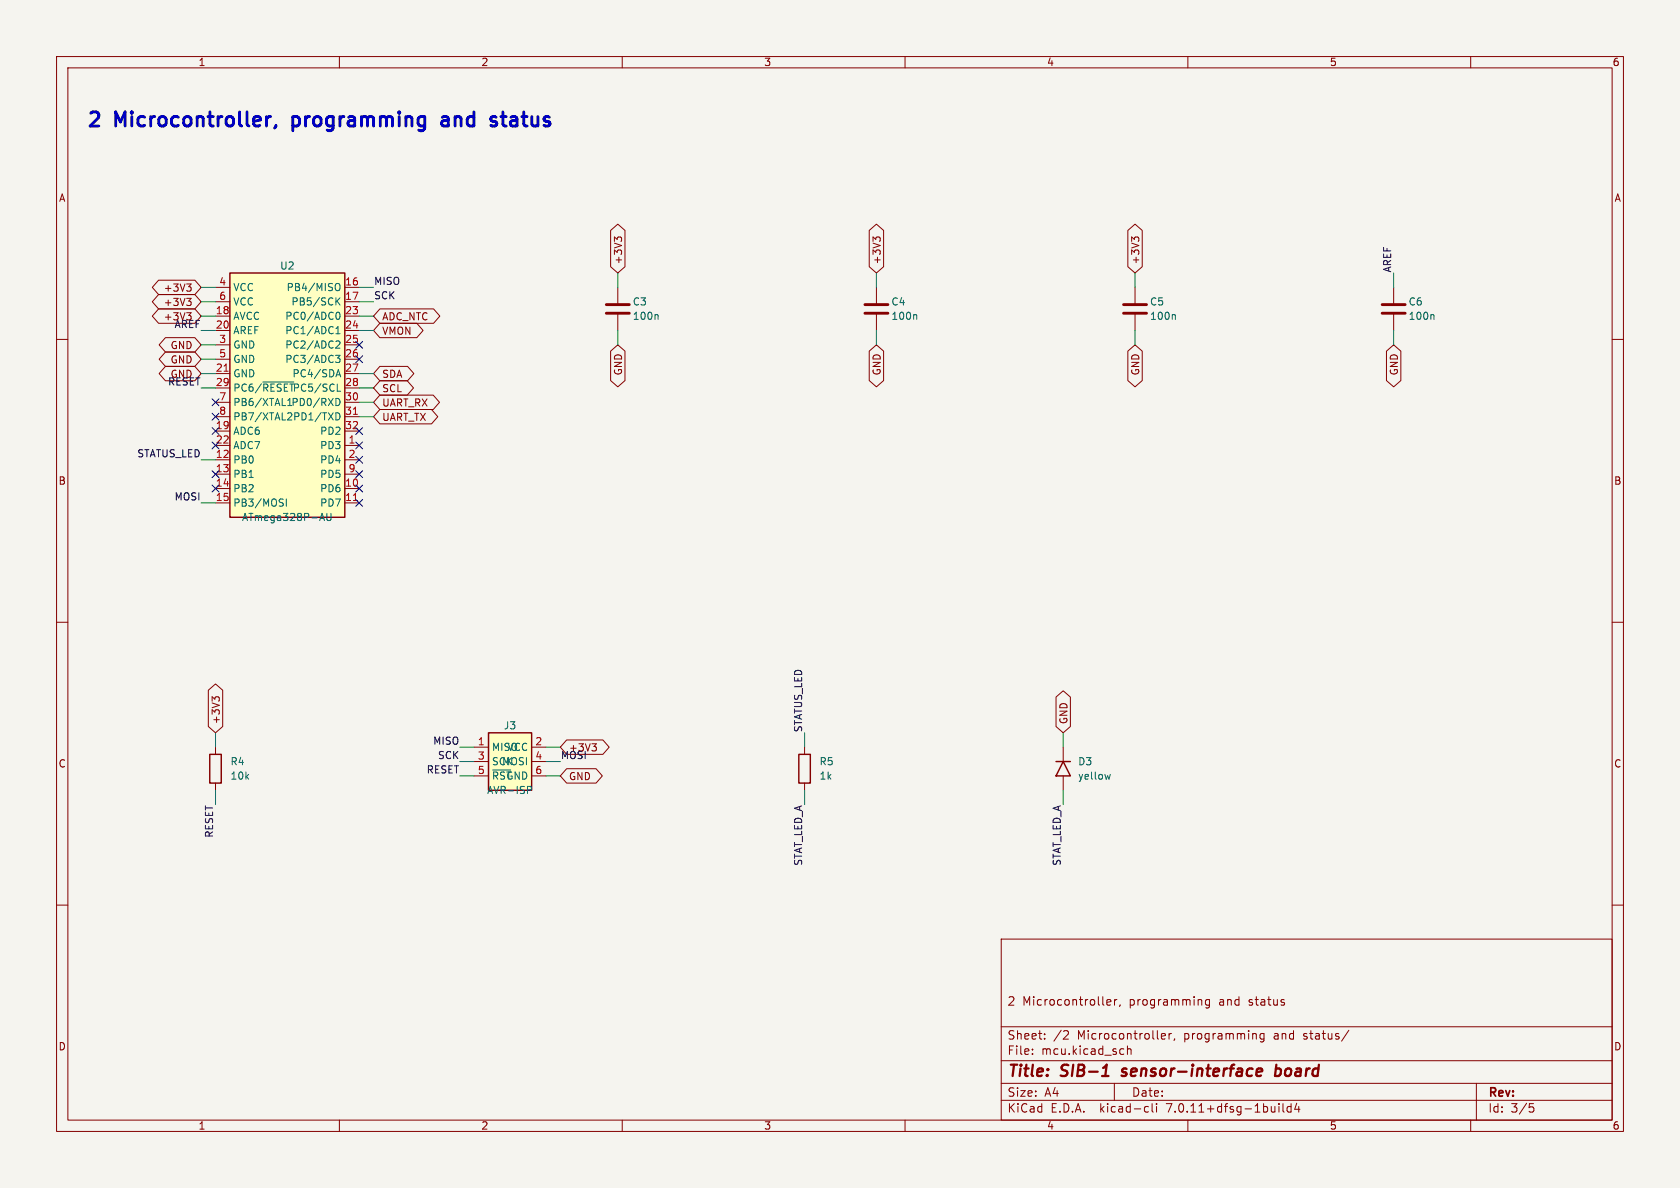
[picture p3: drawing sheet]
<svg xmlns="http://www.w3.org/2000/svg" width="297mm" height="210mm" viewBox="0 0 297 210" stroke-linecap="round" stroke-linejoin="round" font-family="sans-serif">
<path d="M0 0h297v210h-297z" fill="#f5f4ef" stroke="#f5f4ef" stroke-width=".18"/>
<g fill="none" stroke="#840000" stroke-width=".18">
<path d="M10 10h277v190h-277zM12 12h273v186h-273zM60 10v2M110 10v2M160 10v2M210 10v2M260 10v2M10 60h2M28 54.6h6.4l1.2 1.3-1.2 1.3h-6.4l-1.1-1.3zM28 52.1h6.4l1.2 1.2-1.2 1.3h-6.4l-1.1-1.3zM28 49.5h6.4l1.2 1.3-1.2 1.3h-6.4l-1.1-1.3zM29.2 59.7h5.2l1.2 1.3-1.2 1.2h-5.2l-1.1-1.2z"/>
<path d="M33 55.3h.8l-.4 .5M33 52.7h.8l-.4 .5M33 50.2h.8l-.4 .5M33.5 55.8l.3 .2v.3M33.5 50.7l.3 .2v.3l-.3 .3M33.5 53.2l.3 .3v.3l-.3 .2M38.1 50.8h2.5M38.1 53.3h2.5M38.1 55.9h2.5M38.1 58.4h2.5M61 50.8h2.5M61 53.3h2.5"/>
<path d="M61 55.9h2.5M61 58.4h2.5M67.2 54.6h9.4l1.2 1.3-1.2 1.3h-9.4l-1.2-1.3zM67.2 57.1h6.5l1.1 1.3-1.1 1.3h-6.5l-1.2-1.3zM107.9 40.7l1.3-1.1 1.3 1.1v6.4l-1.3 1.2-1.3-1.2zM109.1 42.3l-.5-.4v.8M109.1 42.1l.2-.2h.3l.3 .2M109.2 50.8v3M109.2 55.4v3M153.7 40.7l1.2-1.1 1.3 1.1v6.4l-1.3 1.2-1.2-1.2zM154.8 42.1l.3-.2h.3l.2 .2M154.8 42.3l-.5-.4v.8"/>
<path d="M154.9 50.8v3M154.9 55.4v3M199.4 40.7l1.3-1.1 1.2 1.1v6.4l-1.2 1.2-1.3-1.2zM200.5 42.1l.3-.2h.3l.2 .2M200.5 42.3l-.4-.4v.8M200.7 50.8v3M200.7 55.4v3M246.4 50.8v3M246.4 55.4v3M285 60h2M29.2 62.2h5.2l1.2 1.3-1.2 1.3h-5.2l-1.1-1.3zM29.2 64.8h5.2l1.2 1.2-1.2 1.3h-5.2l-1.1-1.3z"/>
<path d="M38.1 78.7h2.5M38.1 76.2h2.5M38.1 66h2.5M38.1 61h2.5M38.1 63.5h2.5M38.1 68.6h2.5M38.1 71.1h2.5M38.1 73.7h2.5M61 78.7h2.5M61 76.2h2.5M61 66h2.5M61 61h2.5"/>
<path d="M61 63.5h2.5M61 68.6h2.5M61 71.1h2.5M61 73.7h2.5M67.2 64.8h4.9l1.1 1.2-1.1 1.3h-4.9l-1.2-1.3zM67.2 67.3h4.8l1.1 1.3-1.1 1.3h-4.8l-1.2-1.3zM67.2 69.8h9.4l1.1 1.3-1.1 1.3h-9.4l-1.2-1.3zM67.2 72.4h9.1l1.1 1.3-1.1 1.2h-9.1l-1.2-1.2zM107.9 62.1l1.3-1.1 1.3 1.1v5.2l-1.3 1.1-1.3-1.1zM153.7 62.1l1.2-1.1 1.3 1.1v5.2l-1.3 1.1-1.2-1.1zM199.4 62.1l1.3-1.1 1.2 1.1v5.2l-1.2 1.1-1.3-1.1zM245.1 62.1l1.3-1.1 1.3 1.1v5.2l-1.3 1.1-1.3-1.1z"/>
<path d="M38.1 86.4h2.5M38.1 88.9h2.5M38.1 81.3h2.5M38.1 83.8h2.5M61 86.4h2.5M61 88.9h2.5M61 81.3h2.5M61 83.8h2.5M10 110h2M285 110h2M36.8 122l1.3-1.1 1.3 1.1v6.4l-1.3 1.1-1.3-1.1zM38 123.6l-.5-.4v.8"/>
<path d="M38 123.4l.2-.2h.3l.3 .2M38.1 132.1v1.3M38.1 138.4v1.3M83.8 132.1h2.6M83.8 134.6h2.6M83.8 137.2h2.6M94 132.1h2.5M94 134.6h2.5M94 137.2h2.5M100.2 135.9h5.2l1.1 1.3-1.1 1.2h-5.2l-1.1-1.2zM100.2 130.8h6.4l1.1 1.3-1.1 1.3h-6.4l-1.1-1.3zM104.6 131.5h.8l-.4 .5"/>
<path d="M105.2 132l.2 .2v.3l-.2 .3M142.2 132.1v1.3M142.2 138.4v1.3M186.7 123.2l1.3-1.1 1.2 1.1v5.2l-1.2 1.1-1.3-1.1zM188 132.1v2.5M188 137.2v2.5M10 160h2M285 160h2M177 166h108v32h-108zM195.7 177.2l.7-.1-.1-.3-.4-.1-.2 .2v.7h.6M197 176.7v1M197.5 176.7l-.3 .1-.2 .2"/>
<path d="M198 177.6l-.1 .3M213.8 176.8l-.4-.1-.3 .3v.4l.1 .2h.6M213.8 176.7v1.2l-.3 .3-.3-.1M60 198v2M110 198v2M160 198v2M177 194.5h108M177 191.5h108M177 187.5h108M177 181.5h108M182.5 186.3v.1M182.5 185.5v.1"/>
<path d="M184.7 183.6v.1M184.7 182.8v.1M188.2 182.2l.5 .1 .2 .3-.9 1.1h.9M197 191.5v3M198.2 185.4l.5 .1M198.7 186.3l-.5 .1M199.3 185.5l.2-.1 .4 .1 .1 .9M199.3 184.9v1.5M202.6 195.6l.4 .1M203 196.5l-.4 .1M203.7 195.1v1.3l.2 .2M204.5 195.1v.1"/>
<path d="M204.5 195.6v1M205.3 183.5l.2 .2 .5-.1M205.3 182.9l.2-.2h.3l.2 .2v.2l-.7 .1M206.7 182.7v1M207.1 182.7l-.3 .1-.1 .2M207.7 183.6l-.2 .3M210 198v2M223.5 182.8l-.5-.1-.3 .3v.4l.2 .2h.6M223.5 182.7v1.2l-.3 .3-.4-.1M226.1 195.1v.1M226.1 195.6v1M226.8 195.1v1.3l.2 .2"/>
<path d="M228.2 195.7l-.4-.1-.3 .3v.4l.2 .2h.5M228.2 195.1v1.5M229.2 195l-.3 1.1h.9M229.6 195.6v1M238.5 182.1l-1.3 2M260 198v2M261 191.5v6.5M270.4 195.1h.7M270.5 195.7h.4l.3 .3-.2 .5-.5 .1"/>
</g>
<path d="M194.8 190.2h1.2M198.3 190.1l.1 .1M198.5 189l-.1 .3v.1M222.1 189.5l1-.1v-.4l-.2-.1-.6 .1-.2 .9 .2 .3 .6-.1M225.6 189l.2-.1 .5 .1M225.6 188.2l-.2 2M226.3 190a.66 .66 0 0 1-.9 .1" fill="none" stroke="#840000" stroke-width=".4"/>
<path d="M40.6 48.3h20.4v43.1h-20.4zM37.1 133.4h2v5h-2zM86.4 129.5h7.6v10.2h-7.6zM141.2 133.4h2.1v5h-2.1zM186.7 134.6h2.5M188 134.6l1.2 2.6h-2.5z" fill="none" stroke="#840000" stroke-width=".25"/>
<path d="M107.2 55.4h4.1M107.2 53.8h4.1M152.9 55.4h4.1M152.9 53.8h4.1M198.6 55.4h4.1M198.6 53.8h4.1M244.3 55.4h4.1M244.3 53.8h4.1" fill="none" stroke="#840000" stroke-width=".51"/>
<g fill="none" stroke="#006464" stroke-width=".18">
<path d="M59.4 59h.7M59.4 58.1l.3-.4v1.3M59.4 50.2l.2-.1a.43 .43 0 0 1 .5 .4v.5a.42 .42 0 0 1-.2 .3 .42 .42 0 0 1-.5 0M59.5 55.3l.2-.1a.68 .68 0 0 1 .4 .6 .68 .68 0 0 1-.4 .7l-.2-.2M59.6 53.2l.5 .7M60.1 52.6l-.7 .8M116.2 55.6l.1 .2v.7M161.9 55.6l.2 .2v.7M207.6 55.6l.2 .2v.7M253.3 55.6l.2 .2v.7M46.5 67.5h5.4M51.3 73l-.4 .1"/>
<path d="M51.5 73.5l-.7 .7h.8M59.3 62.8h.8l-.4 .5 .3 .1 .1 .4-.2 .3h-.4M59.4 70.4a.64 .64 0 0 1 .7 .7 .64 .64 0 0 1-.7 .6M59.4 66.6l.4-1.3 .4 1.3M59.4 60.3h.5l.2 .3-.8 .9h.8M59.5 66.3h.6M59.6 67.9v1.3h.6M59.7 73a.68 .68 0 0 1 .4 .6 .68 .68 0 0 1-.4 .6M49.9 88.2l.2 .1M50 88.9l.1 .2-.1 .3M50.6 88.2v1.3M56.6 91.7h.6"/>
<path d="M56.9 90.7l.5 1.3M57.8 90.7v1.1l.2 .2h.4l.1-.2v-1.1M87.1 136.1h3.2M93.3 139h.4l.3 .3-.1 .3-.6 .1M196.3 136.9l-.2 .8-.3-.6"/>
</g>
<g fill="#ffffc2" stroke="#ffffc2" stroke-width=".18">
<path d="M40.6 48.3h20.4v43.1h-20.4z"/>
<path d="M86.4 129.5h7.6v10.2h-7.6z"/>
</g>
<path d="M39.6 65.6h.7M62.5 73.2h.7M62.5 88.5h.7" fill="none" stroke="#a90000" stroke-width=".18"/>
<path d="M48.8 22.2l-.3 .4M51.8 20.6v2.5M51.8 22.2l.2 .1M52 20.6l-.2 .1M78.2 20.7l.7-.1 .4 .4M79.3 21.2l-.9 .1a.49 .49 0 0 0-.3 .5 .49 .49 0 0 0 .3 .5l.9-.1M87.1 20.6l.6 .1M87.1 21.4l.6 .2 .1 .3-.3 .4h-.5M88.5 20.6h1" fill="none" stroke="#0000c2" stroke-width=".5"/>
<g fill="none" stroke="#009600" stroke-width=".18">
<path d="M35.6 55.9h2.5M35.6 50.8h2.5M35.6 53.3h2.5M35.6 58.4h2.5M63.5 55.9h2.5M63.5 50.8h2.5M63.5 53.3h2.5M63.5 58.4h2.5M109.2 48.3v2.5M109.2 58.4v2.6M154.9 48.3v2.5M154.9 58.4v2.6"/>
<path d="M200.7 48.3v2.5M200.7 58.4v2.6M246.4 48.3v2.5M246.4 58.4v2.6M35.6 66h2.5M35.6 68.6h2.5M35.6 61h2.5M35.6 63.5h2.5M63.5 66h2.5M63.5 68.6h2.5M63.5 71.1h2.5M63.5 73.7h2.5"/>
<path d="M35.6 88.9h2.5M35.6 81.3h2.5M38.1 129.5v2.6M38.1 139.7v2.5M81.3 134.6h2.5M81.3 132.1h2.5M81.3 137.2h2.5M96.5 134.6h2.6M96.5 132.1h2.6M96.5 137.2h2.6M142.2 129.5v2.6M142.2 139.7v2.5"/>
<path d="M188 129.5v2.6M188 139.7v2.5"/>
</g>
<g fill="none" stroke="#000084" stroke-width=".18">
<path d="M37.5 70.5l1.2 1.2M37.5 78.1l1.2 1.2M37.5 75.6l1.2 1.2M37.5 73.1l1.2 1.2M38.7 70.5l-1.2 1.2M38.7 78.1l-1.2 1.2M38.7 75.6l-1.2 1.2M38.7 73.1l-1.2 1.2M62.9 75.6l1.2 1.2M62.9 60.4l1.2 1.2M62.9 62.9l1.2 1.2M62.9 78.1l1.2 1.2"/>
<path d="M64.1 75.6l-1.2 1.2M64.1 60.4l-1.2 1.2M64.1 62.9l-1.2 1.2M64.1 78.1l-1.2 1.2M37.5 83.2l1.2 1.2M37.5 85.8l1.2 1.2M38.7 85.8l-1.2 1.2M38.7 83.2l-1.2 1.2M62.9 80.7l1.2 1.2M62.9 83.2l1.2 1.2M62.9 85.8l1.2 1.2M62.9 88.3l1.2 1.2"/>
<path d="M64.1 80.7l-1.2 1.2M64.1 83.2l-1.2 1.2M64.1 85.8l-1.2 1.2M64.1 88.3l-1.2 1.2"/>
</g>
<g font-size="3.5" fill="#0000c2">
<text x="15.2" y="22.6">2</text>
<text x="20.5" y="22.6">Microcontroller,</text>
<text x="52.8" y="22.6">programming</text>
<text x="80.3" y="22.6">and</text>
<text x="90" y="22.6">status</text>
</g>
<g font-size="2.8" fill="#840000">
<text x="178" y="190.9">Title:</text>
<text x="187.7" y="190.9">SIB-1</text>
<text x="199.2" y="190.9">sensor-interface</text>
<text x="227.1" y="190.9">board</text>
</g>
<g font-size="2.1" fill="#840000">
<text x="178" y="178">2</text>
<text x="180.7" y="178">Microcontroller,</text>
<text x="199.7" y="178">programming</text>
<text x="215.7" y="178">and</text>
<text x="221.1" y="178">status</text>
<text x="178" y="184">Sheet:</text>
<text x="186.2" y="184">/2</text>
<text x="190.5" y="184">Microcontroller,</text>
<text x="209.5" y="184">programming</text>
<text x="225.5" y="184">and</text>
<text x="230.9" y="184">status/</text>
<text x="178" y="186.7">File:</text>
<text x="184.1" y="186.7">mcu.kicad_sch</text>
<text x="178" y="196.9">KiCad</text>
<text x="178" y="194.1">Size:</text>
<text x="184.7" y="194.1">A4</text>
<text x="185.7" y="196.9">E.D.A.</text>
<text x="194.6" y="196.9">kicad-cli</text>
<text x="200" y="194.1">Date:</text>
<text x="206.5" y="196.9">7.0.11+dfsg-1build4</text>
<text x="263" y="194.3">Rev:</text>
<text x="263" y="196.9">Id:</text>
<text x="267.1" y="196.9">3/5</text>
</g>
<g font-size="1.8" fill="#840000">
<text x="35" y="11.9">1</text>
<text x="85" y="11.9">2</text>
<text x="135" y="11.9">3</text>
<text x="185" y="11.9">4</text>
<text x="235" y="11.9">5</text>
<text x="285" y="11.9">6</text>
<text x="10.3" y="35.9">A</text>
<text x="285.3" y="35.9">A</text>
<text x="110.2" y="46.8" transform="rotate(-90 110.2 46.8)">+3V3</text>
<text x="155.9" y="46.8" transform="rotate(-90 155.9 46.8)">+3V3</text>
<text x="201.6" y="46.8" transform="rotate(-90 201.6 46.8)">+3V3</text>
<text x="28.8" y="51.8">+3V3</text>
<text x="28.8" y="54.3">+3V3</text>
<text x="67.5" y="56.8">ADC_NTC</text>
<text x="67.5" y="59.4">VMON</text>
<text x="30.1" y="61.9">GND</text>
<text x="30.1" y="64.5">GND</text>
<text x="67.5" y="67">SDA</text>
<text x="67.5" y="69.5">SCL</text>
<text x="110.2" y="66.5" transform="rotate(-90 110.2 66.5)">GND</text>
<text x="155.9" y="66.5" transform="rotate(-90 155.9 66.5)">GND</text>
<text x="201.6" y="66.5" transform="rotate(-90 201.6 66.5)">GND</text>
<text x="247.3" y="66.5" transform="rotate(-90 247.3 66.5)">GND</text>
<text x="67.5" y="72.1">UART_RX</text>
<text x="67.5" y="74.6">UART_TX</text>
<text x="10.3" y="85.9">B</text>
<text x="285.3" y="85.9">B</text>
<text x="39.1" y="128.1" transform="rotate(-90 39.1 128.1)">+3V3</text>
<text x="188.9" y="128.1" transform="rotate(-90 188.9 128.1)">GND</text>
<text x="10.3" y="135.9">C</text>
<text x="285.3" y="135.9">C</text>
<text x="100.5" y="138.1">GND</text>
<text x="10.3" y="185.9">D</text>
<text x="285.3" y="185.9">D</text>
<text x="35" y="199.9">1</text>
<text x="85" y="199.9">2</text>
<text x="135" y="199.9">3</text>
<text x="185" y="199.9">4</text>
<text x="235" y="199.9">5</text>
<text x="285" y="199.9">6</text>
</g>
<g font-size="1.8" fill="#006464">
<text x="49.4" y="47.9">U2</text>
<text x="41.1" y="51.7">VCC</text>
<text x="50.6" y="51.7">PB4/MISO</text>
<text x="41.1" y="56.7">AVCC</text>
<text x="41.1" y="59.3">AREF</text>
<text x="41.1" y="54.2">VCC</text>
<text x="50.3" y="56.7">PC0/ADC0</text>
<text x="50.3" y="59.3">PC1/ADC1</text>
<text x="51.4" y="54.2">PB5/SCK</text>
<text x="111.8" y="54.2">C3</text>
<text x="111.8" y="56.7">100n</text>
<text x="157.5" y="54.2">C4</text>
<text x="157.5" y="56.7">100n</text>
<text x="203.2" y="54.2">C5</text>
<text x="203.2" y="56.7">100n</text>
<text x="248.9" y="54.2">C6</text>
<text x="248.9" y="56.7">100n</text>
<text x="41.1" y="61.8">GND</text>
<text x="41.1" y="64.4">GND</text>
<text x="50.3" y="61.8">PC2/ADC2</text>
<text x="50.3" y="64.4">PC3/ADC3</text>
<text x="41.1" y="66.9">GND</text>
<text x="41.1" y="69.4">PC6/~{RESET}</text>
<text x="41.1" y="72">PB6/XTAL1 PD0/RXD</text>
<text x="51.6" y="66.9">PC4/SDA</text>
<text x="51.7" y="69.4">PC5/SCL</text>
<text x="41.1" y="77.1">ADC6</text>
<text x="41.1" y="74.5">PB7/XTAL2</text>
<text x="51.7" y="74.5">PD1/TXD</text>
<text x="56.5" y="77.1">PD2</text>
<text x="41.1" y="82.1">PB0</text>
<text x="41.1" y="79.6">ADC7</text>
<text x="56.5" y="79.6">PD3</text>
<text x="56.5" y="82.1">PD4</text>
<text x="41.1" y="84.7">PB1</text>
<text x="41.1" y="87.2">PB2</text>
<text x="41.1" y="89.8">PB3/MOSI</text>
<text x="56.5" y="87.2">PD6</text>
<text x="56.5" y="89.8">PD7</text>
<text x="56.5" y="84.7">PD5</text>
<text x="42.7" y="92.3">ATmega328P-AU</text>
<text x="89" y="129.1">J3</text>
<text x="40.6" y="135.5">R4</text>
<text x="86.9" y="132.9">MISO</text>
<text x="86.9" y="135.5">SCK</text>
<text x="88.7" y="135.5">MOSI</text>
<text x="89.6" y="132.9">VCC</text>
<text x="144.8" y="135.5">R5</text>
<text x="190.5" y="135.5">D3</text>
<text x="40.6" y="138">10k</text>
<text x="86" y="140.6">AVR-ISP</text>
<text x="86.9" y="138">~{RST}</text>
<text x="89.4" y="138">GND</text>
<text x="144.8" y="138">1k</text>
<text x="190.5" y="138">yellow</text>
</g>
<g font-size="1.8" fill="#a90000">
<text x="38.7" y="50.5">4</text>
<text x="38.7" y="53.1">6</text>
<text x="60.9" y="50.5">16</text>
<text x="60.9" y="53.1">17</text>
<text x="38.1" y="55.6">18</text>
<text x="38.1" y="58.2">20</text>
<text x="60.9" y="55.6">23</text>
<text x="60.9" y="58.2">24</text>
<text x="38.1" y="65.8">21</text>
<text x="38.7" y="60.7">3</text>
<text x="38.7" y="63.2">5</text>
<text x="60.9" y="60.7">25</text>
<text x="60.9" y="63.2">26</text>
<text x="60.9" y="65.8">27</text>
<text x="38.1" y="68.3">29</text>
<text x="38.7" y="70.9">7</text>
<text x="60.9" y="68.3">28</text>
<text x="60.9" y="70.9">30</text>
<text x="38.1" y="75.9">19</text>
<text x="38.7" y="73.4">8</text>
<text x="60.9" y="73.4">31</text>
<text x="60.9" y="75.9">32</text>
<text x="38.1" y="81">12</text>
<text x="38.1" y="83.6">13</text>
<text x="38.1" y="78.5">22</text>
<text x="61.5" y="78.5">1</text>
<text x="61.5" y="81">2</text>
<text x="61.5" y="83.6">9</text>
<text x="38.1" y="86.1">14</text>
<text x="38.1" y="88.6">15</text>
<text x="60.9" y="86.1">10</text>
<text x="60.9" y="88.6">11</text>
<text x="84.4" y="131.8">1</text>
<text x="94.5" y="131.8">2</text>
<text x="84.4" y="134.4">3</text>
<text x="84.4" y="136.9">5</text>
<text x="94.5" y="134.4">4</text>
<text x="94.5" y="136.9">6</text>
</g>
<g font-size="1.8" fill="#0f0f0f">
<text x="66" y="53">SCK</text>
<text x="66" y="50.5">MISO</text>
<text x="246" y="48.3" transform="rotate(-90 246 48.3)">AREF</text>
<text x="28.8" y="56.8">+3V3</text>
<text x="30.8" y="58.1">AREF</text>
<text x="29.6" y="68.2">RESET</text>
<text x="30.1" y="67">GND</text>
<text x="24.2" y="80.9">STATUS_LED</text>
<text x="30.8" y="88.6">MOSI</text>
<text x="76.5" y="131.7">MISO</text>
<text x="141.9" y="129.5" transform="rotate(-90 141.9 129.5)">STATUS_LED</text>
<text x="75.3" y="136.8">RESET</text>
<text x="77.3" y="134.3">SCK</text>
<text x="99.1" y="134.3">MOSI</text>
<text x="100.5" y="133">+3V3</text>
<text x="37.8" y="148.2" transform="rotate(-90 37.8 148.2)">RESET</text>
<text x="141.9" y="153.1" transform="rotate(-90 141.9 153.1)">STAT_LED_A</text>
<text x="187.6" y="153.1" transform="rotate(-90 187.6 153.1)">STAT_LED_A</text>
</g>
</svg>
